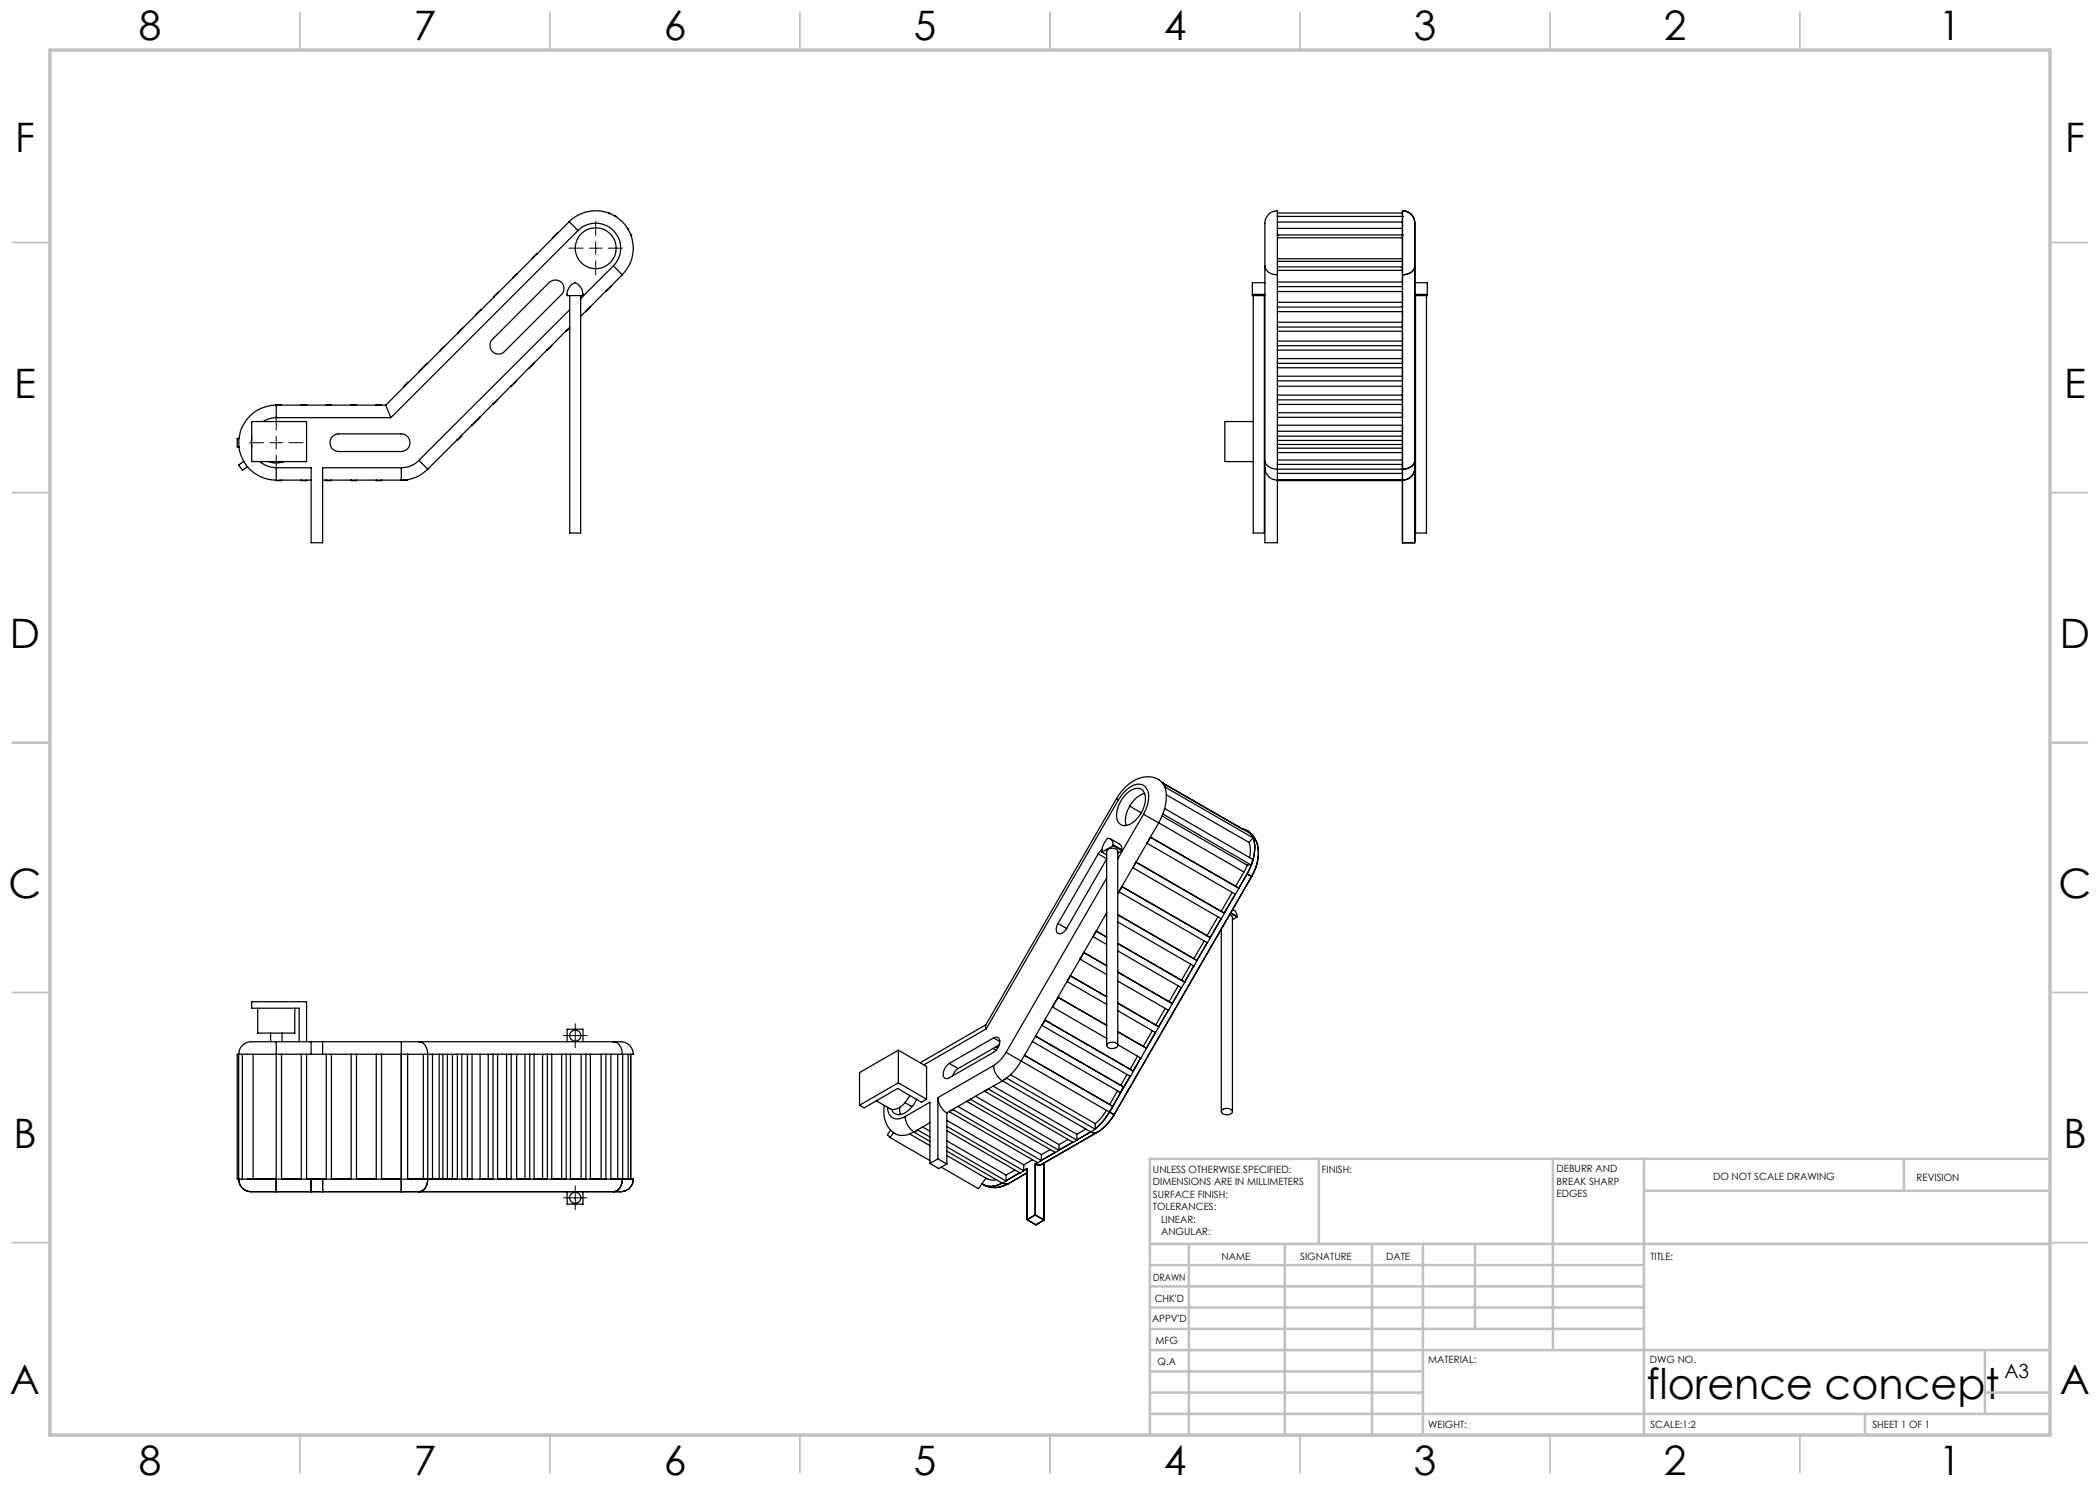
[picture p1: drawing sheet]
<svg xmlns="http://www.w3.org/2000/svg" width="420mm" height="297mm" viewBox="0 0 420 297" stroke-linecap="round" stroke-linejoin="round" font-family="sans-serif">
<g fill="none" stroke="#000" stroke-width=".25">
<path d="M99.7 58.5l-.9 .9M103.4 54.7l-.8 .9M107.4 50.7v.1M107.4 50.7l-.9 .9M109.9 56.5a1.72 1.72 0 0 1 2.4 0 1.72 1.72 0 0 1 0 2.4l-11.4 11.4a1.71 1.71 0 0 1-2.4 0 1.71 1.71 0 0 1 0-2.4zM111.5 46.7l-1 1M113.8 44.3l1.8 1.8M113.8 44.3l-36.6 36.7M113.9 59.1v47.5h2.2v-47.5M114.3 56.9a.78 .78 0 0 1 1.3 0l.7 .9 .3 1.3h-3.2l.3-1.3zM115.6 46.1a5 5 0 0 1 7.1 0 5 5 0 0 1 0 7.1M115.6 46.1l-37.4 37.4"/>
<path d="M121.1 58.3l-3.1 3.1M121.8 42.6a7.6 7.6 0 0 0-8 1.7M121.8 42.6l.2 .1M122 42.7l.9 .5M122.1 57.3l-1 1M122.1 57.3h.1M122.2 57.3l-1.1 1M122.7 53.2l1.8 1.8M122.7 53.2l-6.6 6.5M122.9 43.2l.2 .1M123.1 43.3a7.3 7.3 0 0 1 2.4 2.4M123.1 43.3h.1"/>
<path d="M124.5 55l-2.4 2.3M125.5 45.7l.1 .1M125.5 45.7h.1M125.6 45.8l.5 1M126.1 46.8l.1 .2M126.2 47a7.6 7.6 0 0 1-1.7 8M126.2 47h.1M250.5 58.9v.2h2.5M250.5 58.9h2.5M250.6 59.1v47.5h2.3v-47.5M253 53.2a2.22 2.22 0 0 0 2.5 1.8M253 56.5h-2.5v2.4"/>
<path d="M253 53.2v38.9M255.5 42.6v-.4a2.48 2.48 0 0 0-2.5 3v8M255.5 43.3v2.4M255.5 45.7v1.3M255.5 47v8M255.5 47h.1M255.5 43.3h.1M255.5 47h25M255.5 47.6h25M255.5 55v38.8M255.5 45.7h25M255.5 52.3h25"/>
<path d="M255.5 53.4h25M255.5 51.7h25M255.5 54.1h25M255.5 44.4h25M255.5 56.4h25M255.5 43.3h25M255.5 57.3h25M255.5 58.3h25M280.5 42.6v-.4a2.44 2.44 0 0 1 2.5 3v8M280.5 47v8M280.5 45.7v1.3M280.5 43.3v2.4"/>
<path d="M280.5 42.6v.7M280.5 42.6h-25v.7M280.5 47h.1M280.5 43.3h.1M280.5 55v38.8M283 53.2a2.15 2.15 0 0 1-2.5 1.8M283 56.5h2.5v2.4M283 53.2v38.9M283 58.9h2.5M283.1 59.1v47.5h2.2v-47.5M285.5 58.9v.2h-2.5M81.7 76.5l-.1-.1-.9 .9 .1 .1"/>
<path d="M85.4 72.8l-1.6 1.6M88.8 69.3l-.9 .9M88.8 69.3h.1M92.7 65.5l-1.1 1.1M96.1 62l-.8 .9M96.1 62h.1M99.5 79.9l-1 1M99.5 79.9v.1M99.5 80l-1 .9M103.3 76.1l-1.1 1.1M103.3 76.1l-3.8 3.8M105.9 73.5l-2.6 2.6"/>
<path d="M106.8 72.6l-.9 .9M106.8 72.6v.1M106.8 72.7l-.9 .8M109.4 70l-2.6 2.6M110.3 69.1l-.9 .9M113.2 66.2l-2.9 2.9M113.9 65.5l-.7 .7M113.9 65.6l-.7 .6M113.9 61.9l-30.1 30.2M117.1 62.3l-1 .9M118 61.4l-.9 .9M118 61.4h.1"/>
<path d="M118.1 61.4l-1 .9M255.5 60.5h25M255.5 61.4h25M255.5 62.3h25M255.5 64.4h25M255.5 65.4h25M255.5 66.2h25M255.5 68.2h25M255.5 69.1h25M255.5 70h25M255.5 71.7h25M255.5 72.7h25"/>
<path d="M255.5 73.6h25M255.5 75.2h25M255.5 76.2h25M255.5 77.3h25M255.5 79h25M255.5 80h25M47.8 89.4a7.2 7.2 0 0 0 1 2.9M47.8 87.7v1.7M47.8 87.7h-.4v1.7h.4M48.8 92.3l.7 1M48.8 92.3l-1.1 .7 .8 1 1-.7M49.5 93.3a7.5 7.5 0 0 0 5.7 2.7"/>
<path d="M50.3 87.6v1.9M50.3 84.3h11v8h-11zM52 92.3l.3 .3a5 5 0 0 0 2.9 1M53.8 92.3l1.2 .3 1.1-.1 .7-.2M55.2 81v2.5M55.2 93.6v2.4M55.2 81a7.5 7.5 0 0 0-7.4 6.7M55.2 83.5l-1.2 .2-1.4 .6M55.2 96h7M55.2 93.6h7v14.9h2.3v-14.9h15.8M55.2 83.5h23M55.2 81h22"/>
<path d="M55.2 81h1.1M55.2 96v.1h1.1v-.1M60.3 81h1M60.3 96v.1h1v-.1M65.3 81h1M65.3 96v.1h1v-.1M66.4 87.4a1.63 1.63 0 0 1 1.3-.6h12.6a1.76 1.76 0 0 1 1.7 1.7 1.76 1.76 0 0 1-1.7 1.8h-12.6a1.76 1.76 0 0 1-1.6-1 1.76 1.76 0 0 1 .3-1.9zM70.2 81h1.1M70.2 96v.1h1.1v-.1M75.2 81h1.1M75.2 96v.1h1.1v-.1M77.2 81l1 2.5"/>
<path d="M80.3 93.6v2.4M81.5 95.9l-1.2 .1M81.5 95.9v.1h-17M83.8 92.1a5 5 0 0 1-3.5 1.5M83.8 92.1l1.7 1.7M85.5 93.8a7 7 0 0 1-4 2.1M92.3 87.1l.1 .1-.9 .9-.1-.1M94.4 85l-8.9 8.8M96 83.4l-1.6 1.6M98.5 80.9l-2.5 2.5M250.6 84.3h-5.6v8h5.6M252.9 92.3h.1"/>
<path d="M252.9 84.3h.1M253 92.1a2.22 2.22 0 0 0 2.5 1.7M253 93.6v14.9h2.5v-14.7M253 93.6a2.51 2.51 0 0 0 2.5 2.4M253 92.1v1.5M255.5 96h.1M255.5 96h25M255.5 96.1h25M255.5 80.9h25M255.5 82.5h25M255.5 83.5h25M255.5 85.1h25"/>
<path d="M255.5 86.3h25M255.5 87.2h25M255.5 88.1h25M255.5 88.9h25M255.5 89.6h25M255.5 90.5h25M255.5 92h25M255.5 92.9h25M255.5 93.8h25M255.5 94.7h25M280.5 96h.1M283 92.1a2.15 2.15 0 0 1-2.5 1.7"/>
<path d="M283 93.6a2.44 2.44 0 0 1-2.5 2.4M283 92.1v1.5M283 93.6v14.9h-2.5v-14.7M223.3 159.7l-26.2 45.3 .1 .8M223.3 159.7l.4 .2M223.7 159.9a6.3 6.3 0 0 1 3.7-3.1 2.13 2.13 0 0 1 2.3 2.7l-.3 1.6-.7 1.7M223.7 159.9l-26.5 45.9M224.9 159.2a3.2 3.2 0 0 1 3.3-1.4 3.1 3.1 0 0 1 .5 3.9 5.4 5.4 0 0 1-3.5 3.4 1.73 1.73 0 0 1-1.9-2 6.4 6.4 0 0 1 1.6-3.9zM229 158.7a5.7 5.7 0 0 0-3.8 6.4M232.4 156.6l16.1 9.2M232.5 156.6a4.4 4.4 0 0 0-5.8-.4l-1.6 1.2-1.8 2.3M232.5 156.6l.1 .1"/>
<path d="M232.5 156.6h.1M232.5 156.6l17.7 10.2 .4 .8M232.6 156.7l.3 .6M232.9 157.3v.1M232.9 157.4a8.7 8.7 0 0 1-1.2 7.2M232.9 157.4h.1M232.9 157.4l17.7 10.2M233.3 159l16.5 9.5M219.6 170.8l-8 13.9M219.6 170.8l1.7 .9M220.4 170.4l.9 .6M220.4 169.9l-.8 .9"/>
<path d="M221.3 171.8l-8 13.9M221.3 175.6l-20.1 34.9M222.1 167.8l2 1.2 .2 .4 .1 .6M222.6 168.9a1.06 1.06 0 0 0-1.1-1.2 4.1 4.1 0 0 0-1.1 2.7M222.6 169.2l1.8 .9M222.6 168.9v.3M222.6 168.9l1.8 1.1M222.6 169.2l-2.2 1.2M223.8 178.3l-.2 .4M223.8 178.3v.1M224.4 177.3l-.6 1M224.4 177.3l17.7 10.2-.6 1.1-17.7-10.2"/>
<path d="M224.4 177.3l-.6 1.1M224.4 170.1l-.8 .5M224.4 170v.1M225.9 161.2l2.3 1.4M226.6 173.5l-2.2 3.8M226.6 173.5v.1M227.2 172.4l17.7 10.3-.6 1.1-17.7-10.2M227.2 172.4h.1M227.2 172.4l-.6 1.2M228.7 162.8l3 1.8M228.7 162.8l-5.1 9M229.4 168.7l-2.8 4.8"/>
<path d="M229.4 168.7h.1M230.1 167.4l-.7 1.3M230.1 167.4l17.7 10.3-.7 1.2-17.7-10.2M231.7 164.6l-1.6 2.8M231.7 164.6l17.1 9.8M232.4 163.2l17 9.8M232.6 162.8l17.6 10.2M232.9 161.7l17.7 10.2-.4 1.1M246.4 178.5l-2.2 3.8M247.1 178.9l-2.2 3.7M248.5 165.8h.1M248.5 165.8a3.2 3.2 0 0 1 2.5 3.6 11.1 11.1 0 0 1-1.6 5.4"/>
<path d="M248.8 174.4l-1.7 2.9M249.4 166.1a5.3 5.3 0 0 1 2.1 6.2l-.4 1.4-.8 1.6M249.4 174.8l.9 .5M249.4 174.8l-1.6 2.8M249.4 173l-.6 1.4M249.8 168.5a5.2 5.2 0 0 1 .1 3M250.2 173h-.8M250.3 175.3l-27.5 47.7M250.6 167.6l-.8 .9M211.6 184.7l-.3 .7a.84 .84 0 0 0 .1 1.2 .84 .84 0 0 0 1.2-.1l.7-.8M211.6 199.5l-2.6 4.5M211.6 199.5l9.7 5.6"/>
<path d="M211.6 184.7l1.7 1M213.4 196.3l-1.8 3.2M213.4 196.3h.1M213.4 196.3l7.9 4.6M214.1 195.2l-.7 1.1M214.1 195.2l7.2 4.2M216 191.8h.1M216 191.8l-1.9 3.4M216 191.8l5.3 3.1M216.7 190.5l-.7 1.3M216.7 190.5l4.6 2.6-4.5-2.6M216.7 190.5h.1"/>
<path d="M216.8 190.5l-.8 1.3M218.6 187.3h.1M218.6 187.3l2.7 1.6M219.3 186.2h.1M219.3 186.2l-2.6 4.3M219.3 186.2l-.7 1.1M219.3 186.2l2 1.2M221.1 183l-1.8 3.2M221.1 183h.1M221.1 183l.2 .1M221.3 182.6l-.2 .4M223.6 182.9l15.8 9.2-.6 1.1-15.2-8.8"/>
<path d="M223.6 196.2l10.1 5.9M223.6 190.2l12.7 7.4 .7-1.2M235.7 197.2l-1.9 3.1M236.3 197.5l-1.8 3.2M236.3 196.1l-12.7-7.4 13.4 7.7M236.3 196.1l.7 .3M238.2 192.8l-1.9 3.3M238.8 193.2l-1.9 3.2M240.8 188.2l-2 3.5M241.4 188.6l-2 3.5M243.6 183.4l-2.2 3.7M244.2 183.7l-2.2 3.8"/>
<path d="M244.3 185.8v36.5M245.9 182.9l.4 .3 .2 .3v38.8M246.1 182.7l1.3 .7M246.2 182.5l1.2 .7M246.5 181.9l.6 .3 .3 1M247.4 183.2v.2M247.4 183.4l-.9 .5M48.5 210.9v24.9M50.6 210.9v24.9M51.5 201.6v5h7.4v-5M54.1 206.6v1.7M55.2 208.3h-4.5a2.59 2.59 0 0 0-3 2.6l.1 24.9a2.65 2.65 0 0 0 3.2 2.5h4.2"/>
<path d="M55.2 210.9h-7.8v24.9h7.8M55.2 208.3v2.6M55.2 210.9v24.9M55.2 208.3h25.1M55.2 210.9h26.3M56.3 210.9v24.9M56.4 206.6v1.7M59.8 208.3v-6.7h-9.5v-1.3h11v8M60.3 210.9v24.9M61.3 210.9v24.9M62.2 208.3v2.6M64.5 208.3v2.6"/>
<path d="M65.3 210.9v24.9M66.3 210.9v24.9M70.2 210.9v24.9M71.3 210.9v24.9M75.2 210.9v24.9M76.3 210.9v24.9M80.3 208.3v30M80.3 208.3h3.5M81.5 210.9h4M81.5 210.9v24.9M83.8 208.3a2.15 2.15 0 0 1 1.7 2.6M83.8 208.3h38.9"/>
<path d="M84.7 210.9v24.9M85.5 210.9h39M85.5 210.9v24.9M86.5 210.9v24.9M87.8 210.9v24.9M88.6 210.9v24.9M89.5 210.9v24.9M90.5 210.9v24.9M91.5 210.9v24.9M92.4 210.9v24.9M93.5 210.9v24.9M94.4 210.9v24.9"/>
<path d="M96 210.9v24.9M97.6 210.9v24.9M98.6 210.9v24.9M99.5 210.9v24.9M101.3 210.9v24.9M102.2 210.9v24.9M103.3 210.9v24.9M105 210.9v24.9M105.9 210.9v24.9M106.8 210.9v24.9M108.5 210.9v24.9M109.5 210.9v24.9"/>
<path d="M110.3 210.9v24.9M112.3 210.9v24.9M113.2 210.9v24.9M113.4 208.3v-2.5h3.2v2.5M114.1 210.9v24.9M116.2 210.9v24.9M117.2 210.9v24.9M118.1 210.9v24.9M120.2 210.9v24.9M121.2 210.9v24.9M122.2 210.9v24.9M122.7 208.3h.7a2.67 2.67 0 0 1 3.2 2.6h-2.1"/>
<path d="M122.7 208.3a2.14 2.14 0 0 1 1.8 2.6M123.5 210.9v24.9M124.5 210.9v24.9M125.6 210.9v24.9M126.1 210.9v24.9M126.2 210.9v24.9M179.7 210l5.6 3.3v6.5M179.7 216.6l-7.8 4.4M179.7 216.6l5.6 3.2M179.7 210v6.6M179.7 210l-7.8 4.5v6.5M181.9 219.1a4.3 4.3 0 0 1-3.4 2.8l-3.2-1.7"/>
<path d="M183.3 219.9a5.1 5.1 0 0 1-3.6 3.1l-.3-.1a1.45 1.45 0 0 1-1.1-1M185.3 219.8l-1 .6-4.8-2.7-6.7 3.9-.9-.6M187.6 219.5a3.9 3.9 0 0 0 1.8 3.1M187.6 219.5v12.3M189.9 212.7l1.7 1M191.6 213.7l-.5 .4-.6 1.1M194.1 219.8l-.7 .4M194.1 219.9l17.7 10.2M194.1 219.8v.1M194.1 219.9l-.7 .4M195.1 219.2l16.7 9.7M197 218.2l-2.9 1.6"/>
<path d="M197 218.3l17.6 10.2 .8-.5M197 218.2v.1M197.2 205l-13.2 7.5M197.2 205.8l-12.4 7.2M197.7 217.8l-.7 .5M197.7 217.8l17.7 10.2M197.7 217.8h.1M198.6 209.7l.6 .3M198.6 217.2l16.8 9.7M198.7 207.6a.85 .85 0 0 1 1.1 .1 .85 .85 0 0 1 .1 1.1l-.5 1-.7 .7-8.8 5a.77 .77 0 0 1-1 .1 .77 .77 0 0 1-.3-.9l.5-1.3 .8-.7M198.7 213.1a3.7 3.7 0 0 0 1.8 3.1M198.7 207.6l-8.8 5.1"/>
<path d="M198.7 213.1l-11.1 6.4M198.7 207.6l1.3 .7M199.2 209.4l.4 .2M199.8 209l-8.2 4.7M200.5 216.2l-3.5 2M200.5 216.2l17.7 10.2M200.5 216.1v.1M201.2 210.5a7.6 7.6 0 0 1-2.5 2.6M201.2 210.5l3 1.7M201.4 215.5l-.9 .6M201.4 215.6l-.9 .5M201.4 215.6l17.6 10.2"/>
<path d="M201.4 215.5v.1M202.1 214.9l16.9 9.8M204.2 212.2a11.1 11.1 0 0 1-2.8 3.3M204.2 212.2l17.7 10.2M204.9 211.1l-.7 1.1M204.9 211.1l17.7 10.2-.7-.4 1.6-2.7M206.5 208.3l17.5 10.2 .7-1.1M207.1 207.2l17.6 10.2M208.4 205.1l-3.5 6M208.4 205.1h.1M209 204l-.6 1.1M209 204h.1"/>
<path d="M209 204l17 9.9 1.5-2.7M209 204l17.7 10.2-.6 1.1-17.7-10.2M210.5 201.4l10.8 6.3M221.3 209.1v-38.8a1.29 1.29 0 0 1 2.3 0v38.8M221.4 208.8a1.4 1.4 0 0 1 2.2 .3 1.31 1.31 0 0 1-2 .4l-.2-.3zM223.6 208.9l4.6 2.7M223.6 200.6l8.2 4.8M223.6 202.1l7.5 4.4M225.4 214.9l-1.2 2.2 .5 .3M226 215.3l-4.1 7.1M228.6 209.3l-5-3 5.7 3.4M228.6 209.3l.7 .4"/>
<path d="M229.3 209.7l-2.6 4.5M230.5 206.1l-1.9 3.2M231.1 206.5l-1.8 3.2M231.8 205.4l-.7 1.1M233 201.7l-1.9 3.3 .7 .4M233.7 202l-2 3.3M233.8 200.3l-10.2-5.9 10.9 6.3M233.8 200.3l.7 .4M234.5 200.7l-.8 1.4M55.2 235.8v2.5M55.2 235.8h26.3M55.2 238.3h25.1"/>
<path d="M62.2 235.8v2.5M64.5 235.8v2.5M80.3 238.3h3.5M81.5 235.8h4M83.8 238.3h38.9M85.5 235.8a2.29 2.29 0 0 1-1.7 2.5M85.5 235.8h39M113.4 238.3v2.5h3.2v-2.5M124.5 235.8h2.1a2.46 2.46 0 0 1-2.9 2.5h-1M124.5 235.8a2.27 2.27 0 0 1-1.8 2.5M176.8 221.1a5.1 5.1 0 0 0 2.8 5.9l.4 .1a4.4 4.4 0 0 0 2.8-.7M177.5 221.5a2.14 2.14 0 0 0 1.1 2.1 2.14 2.14 0 0 0 2.4-.3"/>
<path d="M178 227.5l8 4.6M178.2 226l-.7 .9 .5 .6M178.7 226.5l-.7 1M180 221.5l.1 1.4M181 220.6l1.5 .7M181 223.3a3.7 3.7 0 0 0 1.8 3.1M181 223.3l5-2.9v12.3M181.9 226.8l4.1 2.3M182.8 226.4h.1M182.8 226.4l3.2 1.9M183.6 226l-.8 .4M183.6 226h.1"/>
<path d="M183.6 226l2.4 1.4M184.5 225.4l1.5 .8M186 224.5l-2.4 1.5M186 232.7l1.7 1 1.7-.9M187.6 231.8l-1.6 .9M187.6 231.8l1.8 1M188.2 233.4l7.5 4.3 1.5-2.1M189.4 231.1l8 4.7 .9 .2 .9-.1M189.4 222.6v10.2M189.4 224.1l15.4 8.9M189.4 225.3l15.4 8.9M189.4 226.1l14.6 8.5 .8-.4"/>
<path d="M189.4 228.2l11.8 6.8M189.4 229.4l11.8 6.8M189.4 230.2l11.1 6.4 .7-.4M189.9 222.3l-.5 .3M189.9 222.4l17.6 10.1 .8-.4M189.9 222.3v.1M190.6 221.9l-.7 .4M190.6 221.9l-.7 .5M190.6 221.9l17.7 10.2M190.6 221.9h.1M191.6 221.3l16.7 9.6M193.4 220.2l-2.8 1.7"/>
<path d="M193.4 220.3l17.7 10.2M193.4 220.2v.1M200.4 236.6a3.6 3.6 0 0 1-4 .1M200.5 236.6l.6 .2 .6-.1M201.2 235v1.2M201.7 236.7a4.9 4.9 0 0 1-5 .3M203 234l-1.8 1M203.9 234.6l-2.7 1.5M204.8 234.1l.6-.4v10.2M204.8 233v1.2M205.4 234.6l-3.7 2.1M206.5 231.9l-1.7 1.1"/>
<path d="M207 232.8v10.2M207.5 232.5l-.5 .3M208.3 230.9v1.2M208.8 232.6v11.4M210 229.9l-1.7 1M211 230.5l-2.7 1.6M211.8 228.9v1.2M211.8 230.1l-.7 .4M213.6 227.9l-1.8 1M214.6 228.5l-2.8 1.5M215.4 226.9v1.1M217.2 225.8l-1.8 1.1"/>
<path d="M218.2 226.4l.8 .2 .4-.1M218.2 226.4l-2.8 1.6M218.2 226.3v.1M219 225.8l-.8 .6M219 224.7v1.1M219.4 226.5l-11.2 6.5h-.6l-.6-.2M221.3 222a8.5 8.5 0 0 1-2.3 2.7M221.9 222.4l-1.2 1.8-1.7 1.6M221.9 222.4l.9 .6M222.8 223a9.9 9.9 0 0 1-3.4 3.5M244.4 222a1.51 1.51 0 0 1 2.1 .2 1.18 1.18 0 0 1-1.8 .6l-.3-.1a.43 .43 0 0 1 0-.7zM205.4 243.9l1.8 1.1 1.6-1"/>
<path d="M207 243l-1.6 .9M207 243l1.8 1"/>
<circle cx="119.1" cy="49.6" r="4.1"/>
<circle cx="115" cy="207.1" r="1.12"/>
<circle cx="115" cy="239.6" r="1.12"/>
</g>
<g fill="none" stroke="#000" stroke-width=".2">
<path d="M113.8 49.6h2.8M117.9 49.6h2.5M119.1 44.3v2.8M119.1 48.4v2.5M119.1 52.2v2.8M121.7 49.6h2.8M49.9 88.5h2.8M54 88.5h2.5M55.2 83.2v2.8M55.2 87.3v2.5M55.2 91.1v2.8M57.8 88.5h2.8"/>
<path d="M112.7 207.1h4.7M115 204.7v4.8M112.7 239.6h4.7M115 237.2v4.7"/>
</g>
<g fill="none" stroke="#c0c0c0" stroke-width=".35">
<path d="M60 2.5v7.5M110 2.5v7.5M160 2.5v7.5M210 2.5v7.5M260 2.5v7.5M310 2.5v7.5M360 2.5v7.5M2.5 48.5h7.5M410 48.5h7.5M2.5 98.5h7.5M410 98.5h7.5M2.5 148.5h7.5"/>
<path d="M410 148.5h7.5M2.5 198.5h7.5M410 198.5h7.5M2.5 248.5h7.5M410 248.5h7.5M60 287v7.5M110 287v7.5M160 287v7.5M210 287v7.5M260 287v7.5M310 287v7.5M360 287v7.5"/>
</g>
<g fill="none" stroke="#c0c0c0" stroke-width=".5">
<path d="M263.8 231.8v17M310.6 231.8v38.2M328.8 231.8v55.2M328.8 238.2h81.2M380.8 231.8v6.4M410 231.8h-180v55.2M230 248.8h180M230 257.3h98.8M230 253h98.8M237.8 248.8v38.2M257 248.8v38.2M274.4 248.8v38.2"/>
<path d="M284.6 248.8v38.2M295 248.8v17M230 265.8h98.8M230 261.5h98.8M230 278.5h54.6M230 274.3h54.6M230 270h180M397 278.5h13M397 270v12.8M230 282.8h180M373 282.8v4.2"/>
</g>
<path d="M10 10h400v277h-400z" fill="none" stroke="#c0c0c0" stroke-width=".7"/>
<text font-size="8.5" x="329.3" y="279.7">florence concept</text>
<g font-size="8.1">
<text x="27.8" y="8">8</text>
<text x="82.8" y="8">7</text>
<text x="132.8" y="8">6</text>
<text x="182.8" y="8">5</text>
<text x="232.8" y="8">4</text>
<text x="282.8" y="8">3</text>
<text x="332.8" y="8">2</text>
<text x="387.8" y="8">1</text>
<text x="3" y="30.4">F</text>
<text x="413" y="30.4">F</text>
<text x="2.8" y="79.6">E</text>
<text x="412.8" y="79.6">E</text>
<text x="2" y="129.6">D</text>
<text x="412" y="129.6">D</text>
<text x="1.7" y="179.6">C</text>
<text x="411.7" y="179.6">C</text>
<text x="2.7" y="229.6">B</text>
<text x="412.7" y="229.6">B</text>
<text x="2" y="278.9">A</text>
<text x="412" y="278.9">A</text>
<text x="27.8" y="295">8</text>
<text x="82.8" y="295">7</text>
<text x="132.8" y="295">6</text>
<text x="182.8" y="295">5</text>
<text x="232.8" y="295">4</text>
<text x="282.8" y="295">3</text>
<text x="332.8" y="295">2</text>
<text x="387.8" y="295">1</text>
</g>
<text font-size="3.9" x="400.9" y="275.5">A3</text>
<g font-size="2">
<text x="230.6" y="234.6">UNLESS OTHERWISE SPECIFIED:</text>
<text x="230.6" y="237.1">DIMENSIONS ARE IN MILLIMETERS</text>
<text x="230.6" y="239.6">SURFACE FINISH:</text>
<text x="264.4" y="234.6">FINISH:</text>
<text x="311.3" y="234.5">DEBURR AND</text>
<text x="311.3" y="237">BREAK SHARP</text>
<text x="311.3" y="239.5">EDGES</text>
<text x="342.6" y="236">DO NOT SCALE DRAWING</text>
<text x="383.3" y="236.2">REVISION</text>
<text x="230.6" y="242.1">TOLERANCES:</text>
<text x="232.2" y="244.6">LINEAR:</text>
<text x="232.2" y="247.1">ANGULAR:</text>
<text x="244.3" y="252">NAME</text>
<text x="260" y="251.9">SIGNATURE</text>
<text x="277.2" y="251.9">DATE</text>
<text x="330.1" y="251.9">TITLE:</text>
<text x="230.6" y="256.1">DRAWN</text>
<text x="230.9" y="260.3">CHK'D</text>
<text x="230.4" y="264.4">APPV'D</text>
<text x="231.1" y="268.8">MFG</text>
<text x="231.5" y="273">Q.A</text>
<text x="285.6" y="272.5">MATERIAL:</text>
<text x="330" y="272.5">DWG NO.</text>
<text x="285.6" y="285.5">WEIGHT:</text>
<text x="330.1" y="285.6">SCALE:1:2</text>
<text x="374.5" y="285.6">SHEET 1 OF 1</text>
</g>
</svg>
